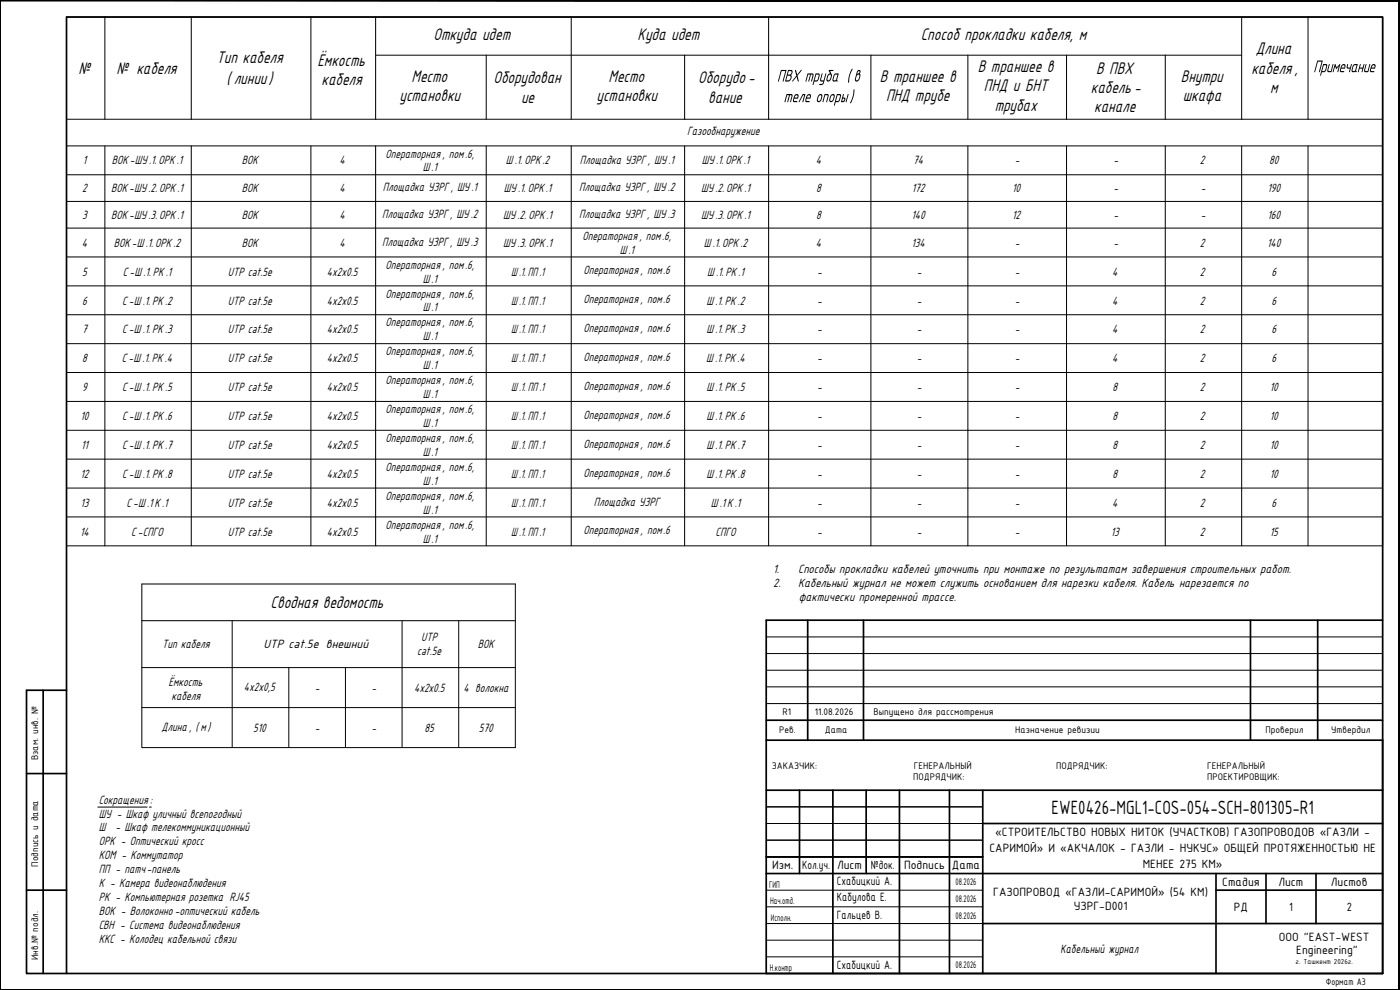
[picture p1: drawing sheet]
<svg xmlns="http://www.w3.org/2000/svg" width="420mm" height="297mm" viewBox="0 0 420 297" stroke-linecap="round" stroke-linejoin="round" font-family="sans-serif">
<!-- layer: 0 -->
<g fill="none" stroke="#000" stroke-width=".3">
<path d="M0 .1h420M20 5.1h395v158.7h-395zM31.5 5.1v30.7M57.4 5.1v30.7M93.3 5.1v30.7M112.7 16.6h259.9M112.7 5.1v30.7M145.9 16.6v19.2M171.4 5.1v30.7M205.5 16.6v19.2M230.7 5.1v30.7M261.4 16.6v19.2"/>
<path d="M290.5 16.6v19.2M320.1 16.6v19.2M349.7 16.6v19.2M372.6 5.1v30.7M392.6 5.1v30.7M20 35.8h395M20 52.4h395M20 43.8h395M31.5 43.8v120M57.4 43.8v120M93.3 43.8v120M112.7 43.8v120"/>
<path d="M145.9 43.8v120M171.4 43.8v120M205.5 43.8v120M230.7 43.8v120M261.4 43.8v120M290.5 43.8v120M320.1 43.8v120M349.7 43.8v120M372.6 43.8v120M392.6 43.8v120M20 60.4h395M20 68.4h395"/>
<path d="M20 77.1h395M20 85.8h395M20 94.4h395M20 103.1h395M20 111.8h395M20 120.4h395M20 129.1h395M20 137.8h395M20 146.4h395M20 155.1h395M42.6 175.2h112.1v49.1h-112.1zM42.6 186.2h112.1"/>
<path d="M69.7 186.2v38.1M120.7 186.2v38.1M137.7 186.2v38.1M42.6 200.3h112.1M42.6 212.3h112.1M86.7 200.3v24M103.7 200.3v24M29.4 242.2h14.8M44.8 242.2h.6M0 297h420"/>
</g>
<!-- layer: _SHTAMP -->
<g fill="#000" stroke="#000" stroke-width=".3">
<path d="M0 .1l.1 .2h419.6zM0 .1h420l-.3 .2zM0 .1h420z"/>
<path d="M419.7 .3v296.6l.3-296.8zM420 .1l-.1 296.9zM420 .1l-.1 296.9zM420 .1l-.1 296.9z"/>
<path d="M.1 .3l-.1 296.7zM0 .1v296.9zM0 .1v296.9z"/>
<path d="M.1 296.9l419.8 .1zM.1 296.9l419.8 .1h-419.9z"/>
</g>
<g fill="none" stroke="#000" stroke-width=".51">
<path d="M20 5.1h395v287h-395zM13 207.1v85M20 207.1h-12v85h12M8 232.1h12M230 237.1h185v55h-185zM230 222.1v15M239.9 237.1v25M250 237.1v55M259.9 237.1v25M269.9 237.1v55M284.9 237.1v55M294.9 237.1v55"/>
<path d="M415 222.1v15M230 257.1h64.9M294.9 247.1h120.1M8 267.1h12M230 262.1h185M294.9 277.1h120.1M364.9 267.1h50.1M364.9 262.1v30M379.9 262.1v15M394.9 262.1v15"/>
</g>
<path d="M230 247.1h64.9M230 252.1h64.9M230 242.1h64.9M230 277.1h64.9M230 267.1h64.9M230 272.1h64.9M230 282.1h64.9M230 287.1h64.9" fill="none" stroke="#000" stroke-width=".3"/>
<!-- layer: SHTAMP -->
<path d="M242.4 186.1v36M259.1 186.1v36M375.3 186.1v36M395.5 186.1v36M415 186.1h-185v36h185M230 216.1h185" fill="none" stroke="#000" stroke-width=".51"/>
<path d="M230 196.1h185M230 191.1h185M230 211.1h185M230 206.1h185M230 201.1h185" fill="none" stroke="#000" stroke-width=".3"/>
<!-- layer: 0 -->
<path d="M250.6 22.5l-.5 1.3 .2 .3 .6-.2 .5-1.5zM250.3 22.3l.5-.3 .9 .1-.5 2.4-.2-.2-.9 .2-.2-.2v-.5z" fill="#000"/>
<text font-size="6.2" x="315.6" y="244.1">EWE0426-MGL1-COS-054-SCH-801305-R1</text>
<g font-size="5.6">
<text x="130.1" y="12.1">Откуда идет</text>
<text x="191.3" y="12.1">Куда идет</text>
<text x="276.3" y="12.1">Способ прокладки кабеля, м</text>
<text x="376.9" y="16.3">Длина</text>
<text x="23.6" y="22.2">№</text>
<text x="35" y="22.2">№ кабеля</text>
<text x="64.9" y="18.9">Тип кабеля</text>
<text x="95.3" y="19.8">Ёмкость</text>
<text x="293.5" y="21.6">В траншее в</text>
<text x="329" y="22.1">В ПВХ</text>
<text x="375.6" y="22.2">кабеля,</text>
<text x="394.1" y="21.7">Примечание</text>
<text x="68" y="25.1">( линии)</text>
<text x="96.5" y="25.6">кабеля</text>
<text x="123.5" y="24.5">Место</text>
<text x="148.1" y="25">Оборудован</text>
<text x="182.7" y="24.5">Место</text>
<text x="209.6" y="25">Оборудо-</text>
<text x="233.2" y="24.5">ПВХ труба</text>
<text x="254" y="24.5">( в</text>
<text x="264.1" y="24.5">В траншее в</text>
<text x="295.3" y="27.4">ПНД и БНТ</text>
<text x="327.4" y="27.9">кабель-</text>
<text x="354.4" y="24.5">Внутри</text>
<text x="381.1" y="28">м</text>
<text x="119.9" y="30.3">установки</text>
<text x="156.4" y="30.8">ие</text>
<text x="179" y="30.3">установки</text>
<text x="212.6" y="30.8">вание</text>
<text x="235.1" y="30.7">теле опоры )</text>
<text x="265.9" y="30.3">ПНД трубе</text>
<text x="298.5" y="33.2">трубах</text>
<text x="328.4" y="33.7">канале</text>
<text x="355" y="30.3">шкафа</text>
<text x="81.2" y="182.5">Сводная ведомость</text>
</g>
<g font-size="4">
<text x="206.3" y="40.6">Газообнаружение</text>
<text x="115.7" y="47.3">Операторная, пом.6,</text>
<text x="24.9" y="49.3">1</text>
<text x="33.5" y="49.3">ВОК-ШУ.1.ОРК.1</text>
<text x="72.6" y="49.3">ВОК</text>
<text x="101.9" y="49.3">4</text>
<text x="126.9" y="51.4">Ш.1</text>
<text x="151.8" y="49.3">Ш .1.ОРК .2</text>
<text x="174" y="49.1">Площадка УЗРГ, ШУ .1</text>
<text x="210.6" y="49.3">ШУ .1.ОРК .1</text>
<text x="244.9" y="49.3">4</text>
<text x="274.1" y="49.3">74</text>
<text x="304.5" y="49.3">-</text>
<text x="334.2" y="49.3">-</text>
<text x="360.1" y="49.3">2</text>
<text x="380.9" y="49.3">80</text>
<text x="24.7" y="57.7">2</text>
<text x="33.3" y="57.7">ВОК-ШУ .2.ОРК .1</text>
<text x="72.6" y="57.7">ВОК</text>
<text x="101.9" y="57.7">4</text>
<text x="114.9" y="57.4">Площадка УЗРГ, ШУ .1</text>
<text x="151.2" y="57.7">ШУ .1.ОРК .1</text>
<text x="173.8" y="57.4">Площадка УЗРГ, ШУ.2</text>
<text x="210.4" y="57.7">ШУ.2. ОРК.1</text>
<text x="245" y="57.7">8</text>
<text x="273.7" y="57.7">172</text>
<text x="303.7" y="57.7">10</text>
<text x="334.2" y="57.7">-</text>
<text x="360.4" y="57.7">-</text>
<text x="380.4" y="57.7">190</text>
<text x="24.7" y="65.7">3</text>
<text x="33.3" y="65.7">ВОК-ШУ .3.ОРК .1</text>
<text x="72.6" y="65.7">ВОК</text>
<text x="101.9" y="65.7">4</text>
<text x="114.7" y="65.4">Площадка УЗРГ , ШУ.2</text>
<text x="151" y="65.7">ШУ.2. ОРК.1</text>
<text x="173.8" y="65.4">Площадка УЗРГ, ШУ.3</text>
<text x="210.4" y="65.7">ШУ.3. ОРК.1</text>
<text x="245" y="65.7">8</text>
<text x="273.6" y="65.7">140</text>
<text x="303.7" y="65.7">12</text>
<text x="334.2" y="65.7">-</text>
<text x="360.4" y="65.7">-</text>
<text x="380.4" y="65.7">160</text>
<text x="174.8" y="71.9">Операторная, пом.6,</text>
<text x="24.6" y="74">4</text>
<text x="34.1" y="74">ВОК -Ш.1.ОРК.2</text>
<text x="72.6" y="74">ВОК</text>
<text x="101.9" y="74">4</text>
<text x="114.7" y="73.8">Площадка УЗРГ , ШУ.3</text>
<text x="151" y="74">ШУ.3. ОРК.1</text>
<text x="186" y="76.1">Ш .1</text>
<text x="211.2" y="74">Ш .1.ОРК .2</text>
<text x="244.9" y="74">4</text>
<text x="273.6" y="74">134</text>
<text x="304.5" y="74">-</text>
<text x="334.2" y="74">-</text>
<text x="360.1" y="74">2</text>
<text x="380.3" y="74">140</text>
<text x="24.7" y="82.7">5</text>
<text x="36.8" y="82.7">С -Ш.1.РК.1</text>
<text x="68.4" y="82.7">UTP cat.5e</text>
<text x="98.1" y="82.7">4x2x0.5</text>
<text x="115.7" y="80.6">Операторная, пом.6,</text>
<text x="153.4" y="82.7">Ш .1.ПП .1</text>
<text x="175.2" y="82.3">Операторная , пом.6</text>
<text x="212.2" y="82.7">Ш.1.РК.1</text>
<text x="245.3" y="82.7">-</text>
<text x="275.2" y="82.7">-</text>
<text x="304.5" y="82.7">-</text>
<text x="333.8" y="82.7">4</text>
<text x="360.1" y="82.7">2</text>
<text x="381.6" y="82.7">6</text>
<text x="115.7" y="89.3">Операторная, пом.6,</text>
<text x="126.9" y="84.8">Ш.1</text>
<text x="24.7" y="91.4">6</text>
<text x="36.6" y="91.4">С -Ш.1.РК.2</text>
<text x="68.4" y="91.4">UTP cat.5e</text>
<text x="98.1" y="91.4">4x2x0.5</text>
<text x="126.9" y="93.4">Ш.1</text>
<text x="153.4" y="91.4">Ш .1.ПП .1</text>
<text x="175.2" y="91">Операторная , пом.6</text>
<text x="212" y="91.4">Ш.1.РК.2</text>
<text x="245.3" y="91.4">-</text>
<text x="275.2" y="91.4">-</text>
<text x="304.5" y="91.4">-</text>
<text x="333.8" y="91.4">4</text>
<text x="360.1" y="91.4">2</text>
<text x="381.6" y="91.4">6</text>
<text x="24.7" y="100">7</text>
<text x="36.6" y="100">С -Ш.1.РК.3</text>
<text x="68.4" y="100">UTP cat.5e</text>
<text x="98.1" y="100">4x2x0.5</text>
<text x="115.7" y="97.9">Операторная, пом.6,</text>
<text x="153.4" y="100">Ш .1.ПП .1</text>
<text x="175.2" y="99.6">Операторная , пом.6</text>
<text x="212" y="100">Ш.1.РК.3</text>
<text x="245.3" y="100">-</text>
<text x="275.2" y="100">-</text>
<text x="304.5" y="100">-</text>
<text x="333.8" y="100">4</text>
<text x="360.1" y="100">2</text>
<text x="381.6" y="100">6</text>
<text x="115.7" y="106.6">Операторная, пом.6,</text>
<text x="126.9" y="102.1">Ш.1</text>
<text x="24.7" y="108.7">8</text>
<text x="36.5" y="108.7">С -Ш.1.РК.4</text>
<text x="68.4" y="108.7">UTP cat.5e</text>
<text x="98.1" y="108.7">4x2x0.5</text>
<text x="126.9" y="110.8">Ш.1</text>
<text x="153.4" y="108.7">Ш .1.ПП .1</text>
<text x="175.2" y="108.3">Операторная , пом.6</text>
<text x="211.9" y="108.7">Ш.1.РК.4</text>
<text x="245.3" y="108.7">-</text>
<text x="275.2" y="108.7">-</text>
<text x="304.5" y="108.7">-</text>
<text x="333.8" y="108.7">4</text>
<text x="360.1" y="108.7">2</text>
<text x="381.6" y="108.7">6</text>
<text x="24.7" y="117.4">9</text>
<text x="36.6" y="117.4">С -Ш.1.РК.5</text>
<text x="68.4" y="117.4">UTP cat.5e</text>
<text x="98.1" y="117.4">4x2x0.5</text>
<text x="115.7" y="115.3">Операторная, пом.6,</text>
<text x="126.9" y="119.4">Ш.1</text>
<text x="153.4" y="117.4">Ш .1.ПП .1</text>
<text x="175.2" y="117">Операторная , пом.6</text>
<text x="212" y="117.4">Ш.1.РК.5</text>
<text x="245.3" y="117.4">-</text>
<text x="275.2" y="117.4">-</text>
<text x="304.5" y="117.4">-</text>
<text x="333.9" y="117.4">8</text>
<text x="360.1" y="117.4">2</text>
<text x="381.1" y="117.4">10</text>
<text x="115.7" y="123.9">Операторная, пом.6,</text>
<text x="175.2" y="125.7">Операторная , пом.6</text>
<text x="24.2" y="126">10</text>
<text x="36.6" y="126">С -Ш.1.РК.6</text>
<text x="68.4" y="126">UTP cat.5e</text>
<text x="98.1" y="126">4x2x0.5</text>
<text x="126.9" y="128.1">Ш.1</text>
<text x="153.4" y="126">Ш .1.ПП .1</text>
<text x="212" y="126">Ш.1.РК.6</text>
<text x="245.3" y="126">-</text>
<text x="275.2" y="126">-</text>
<text x="304.5" y="126">-</text>
<text x="333.9" y="126">8</text>
<text x="360.1" y="126">2</text>
<text x="381.1" y="126">10</text>
<text x="24.4" y="134.7">11</text>
<text x="36.6" y="134.7">С -Ш.1.РК.7</text>
<text x="68.4" y="134.7">UTP cat.5e</text>
<text x="98.1" y="134.7">4x2x0.5</text>
<text x="115.7" y="132.6">Операторная, пом.6,</text>
<text x="126.9" y="136.8">Ш.1</text>
<text x="153.4" y="134.7">Ш .1.ПП .1</text>
<text x="175.2" y="134.3">Операторная , пом.6</text>
<text x="212" y="134.7">Ш.1.РК.7</text>
<text x="245.3" y="134.7">-</text>
<text x="275.2" y="134.7">-</text>
<text x="304.5" y="134.7">-</text>
<text x="333.9" y="134.7">8</text>
<text x="360.1" y="134.7">2</text>
<text x="381.1" y="134.7">10</text>
<text x="24.2" y="143.3">12</text>
<text x="36.6" y="143.3">С -Ш.1.РК.8</text>
<text x="68.4" y="143.3">UTP cat.5e</text>
<text x="98.1" y="143.3">4x2x0.5</text>
<text x="115.7" y="141.3">Операторная, пом.6,</text>
<text x="153.4" y="143.3">Ш .1.ПП .1</text>
<text x="175.2" y="143">Операторная , пом.6</text>
<text x="212" y="143.3">Ш.1.РК.8</text>
<text x="245.3" y="143.3">-</text>
<text x="275.2" y="143.3">-</text>
<text x="304.5" y="143.3">-</text>
<text x="333.9" y="143.3">8</text>
<text x="360.1" y="143.3">2</text>
<text x="381.1" y="143.3">10</text>
<text x="115.7" y="149.9">Операторная, пом.6,</text>
<text x="126.9" y="145.4">Ш.1</text>
<text x="24.2" y="152">13</text>
<text x="37.9" y="152">С -Ш.1К .1</text>
<text x="68.4" y="152">UTP cat.5e</text>
<text x="98.1" y="152">4x2x0.5</text>
<text x="126.9" y="154.1">Ш.1</text>
<text x="153.4" y="152">Ш .1.ПП .1</text>
<text x="178.3" y="151.8">Площадка УЗРГ</text>
<text x="213.3" y="152">Ш.1К.1</text>
<text x="245.3" y="152">-</text>
<text x="275.2" y="152">-</text>
<text x="304.5" y="152">-</text>
<text x="333.8" y="152">4</text>
<text x="360.1" y="152">2</text>
<text x="381.6" y="152">6</text>
<text x="24.1" y="160.7">14</text>
<text x="39.3" y="160.7">С -СПГО</text>
<text x="68.4" y="160.7">UTP cat.5e</text>
<text x="98.1" y="160.7">4x2x0.5</text>
<text x="115.7" y="158.6">Операторная, пом.6,</text>
<text x="153.4" y="160.7">Ш .1.ПП .1</text>
<text x="175.2" y="160.3">Операторная , пом.6</text>
<text x="214.7" y="160.7">СПГО</text>
<text x="245.3" y="160.7">-</text>
<text x="275.2" y="160.7">-</text>
<text x="304.5" y="160.7">-</text>
<text x="333.4" y="160.7">13</text>
<text x="360.1" y="160.7">2</text>
<text x="381.1" y="160.7">15</text>
<text x="126.9" y="162.8">Ш.1</text>
<text x="232" y="172">1.</text>
<text x="239.5" y="172">Способы прокладки кабелей уточнить при монтаже по результатам завершения строительных работ.</text>
<text x="232" y="176.2">2.</text>
<text x="239.5" y="176.2">Кабельный журнал не может служить основанием для нарезки кабеля. Кабель нарезается по</text>
<text x="239.7" y="180.3">фактически промеренной трассе.</text>
<text x="48.7" y="194.5">Тип кабеля</text>
<text x="79.1" y="194.5">UTP cat.5e внешний</text>
<text x="125.2" y="196.6">cat.5e</text>
<text x="126.4" y="192.4">UTP</text>
<text x="143.4" y="194.5">ВОК</text>
<text x="50.6" y="205.9">Ёмкость</text>
<text x="73.2" y="207.3">4x2x0,5</text>
<text x="94.4" y="207.6">-</text>
<text x="111.4" y="207.6">-</text>
<text x="124.2" y="207.6">4x2x0.5</text>
<text x="139.1" y="207.6">4 волокна</text>
<text x="51.5" y="210">кабеля</text>
<text x="48.5" y="219.4">Длина, ( м)</text>
<text x="75.9" y="219.6">510</text>
<text x="94.4" y="219.6">-</text>
<text x="111.4" y="219.6">-</text>
<text x="127.4" y="219.6">85</text>
<text x="143.7" y="219.6">570</text>
<text x="29.6" y="241.1">Сокращения:</text>
<text x="29.6" y="245.3">ШУ - Шкаф уличный всепогодный</text>
<text x="29.6" y="249.5">Ш</text>
<text x="34.7" y="249.5">- Шкаф телекоммуникационный</text>
<text x="29.6" y="253.6">ОРК - Оптический кросс</text>
<text x="29.6" y="257.8">КОМ - Коммутатор</text>
<text x="29.6" y="262">ПП - патч-панель</text>
<text x="29.6" y="266.1">К - Камера видеонаблюдения</text>
<text x="29.6" y="270.3">РК - Компьютерная розетка RJ45</text>
<text x="29.6" y="274.5">ВОК - Волоконно-оптический кабель</text>
<text x="29.6" y="278.6">СВН - Система видеонаблюдения</text>
<text x="29.6" y="282.8">ККС - Колодец кабельной связи</text>
</g>
<g font-size="3.9">
<text x="298.7" y="250.8">«СТРОИТЕЛЬСТВО НОВЫХ НИТОК (УЧАСТКОВ) ГАЗОПРОВОДОВ «ГАЗЛИ -</text>
<text x="296.9" y="255.8">САРИМОЙ» И «АКЧАЛОК - ГАЗЛИ - НУКУС» ОБЩЕЙ ПРОТЯЖЕННОСТЬЮ НЕ</text>
<text x="231.8" y="260.8">Изм.</text>
<text x="240.7" y="260.8">Кол.уч.</text>
<text x="251.2" y="260.8">Лист</text>
<text x="261.3" y="260.8">№док.</text>
<text x="271.3" y="260.8">Подпись</text>
<text x="285.7" y="260.7">Дата</text>
<text x="342.9" y="260.3">МЕНЕЕ 275 КМ»</text>
<text x="251.2" y="265.6">Схабицкий А.</text>
<text x="298.1" y="268.8">ГАЗОПРОВОД «ГАЗЛИ-САРИМОЙ» (54 КМ)</text>
<text x="366.8" y="265.8">Стадия</text>
<text x="383.7" y="265.8">Лист</text>
<text x="399.4" y="265.8">Листов</text>
<text x="251.2" y="270.5">Кабулова Е.</text>
<text x="251.2" y="275.7">Гальцев В.</text>
<text x="322.3" y="273">УЗРГ-D001</text>
<text x="370.3" y="273.3">РД</text>
<text x="386.9" y="273.3">1</text>
<text x="404.2" y="273.3">2</text>
<text x="318.2" y="285.8">Кабельный журнал</text>
<text x="383.8" y="282.4">OOO &quot;EAST-WEST</text>
<text x="389" y="286.4">Engineering&quot;</text>
<text x="251.2" y="290.6">Схабицкий А.</text>
</g>
<g font-size="3.1">
<text x="234.9" y="214.6">R1</text>
<text x="244.6" y="214.6">11.08.2026</text>
<text x="262.1" y="214.6">Выпущено для рассмотрения</text>
<text x="233.8" y="220">Рев.</text>
<text x="247.5" y="220">Дата</text>
<text x="304.7" y="220">Назначение ревизии</text>
<text x="379.8" y="220">Проверил</text>
<text x="399.5" y="220">Утвердил</text>
<text x="11.5" y="228.1" transform="rotate(-90 11.5 228.1)">Взам. инв. №</text>
<text x="231.6" y="230.6">ЗАКАЗЧИК:</text>
<text x="274.1" y="234">ПОДРЯДЧИК:</text>
<text x="274.3" y="230.6">ГЕНЕРАЛЬНЫЙ</text>
<text x="317" y="230.6">ПОДРЯДЧИК:</text>
<text x="362.2" y="230.6">ГЕНЕРАЛЬНЫЙ</text>
<text x="362.2" y="234.1">ПРОЕКТИРОВЩИК:</text>
<text x="11.5" y="260.1" transform="rotate(-90 11.5 260.1)">Подпись и дата</text>
<text x="230.9" y="266.3">ГИП</text>
<text x="286.8" y="265.6">08.2026</text>
<text x="231.1" y="271.2">Нач.отд.</text>
<text x="286.8" y="270.6">08.2026</text>
<text x="286.8" y="275.6">08.2026</text>
<text x="231.3" y="276.3">Исполн.</text>
<text x="11.5" y="288.1" transform="rotate(-90 11.5 288.1)">Инв.№ подл.</text>
<text x="231" y="291.3">Н.контр</text>
<text x="286.8" y="290.6">08.2026</text>
<text x="397.9" y="295.6">Формат A3</text>
</g>
<text font-size="2.3" x="388.8" y="289.4">г. Ташкент 2026г.</text>
</svg>
